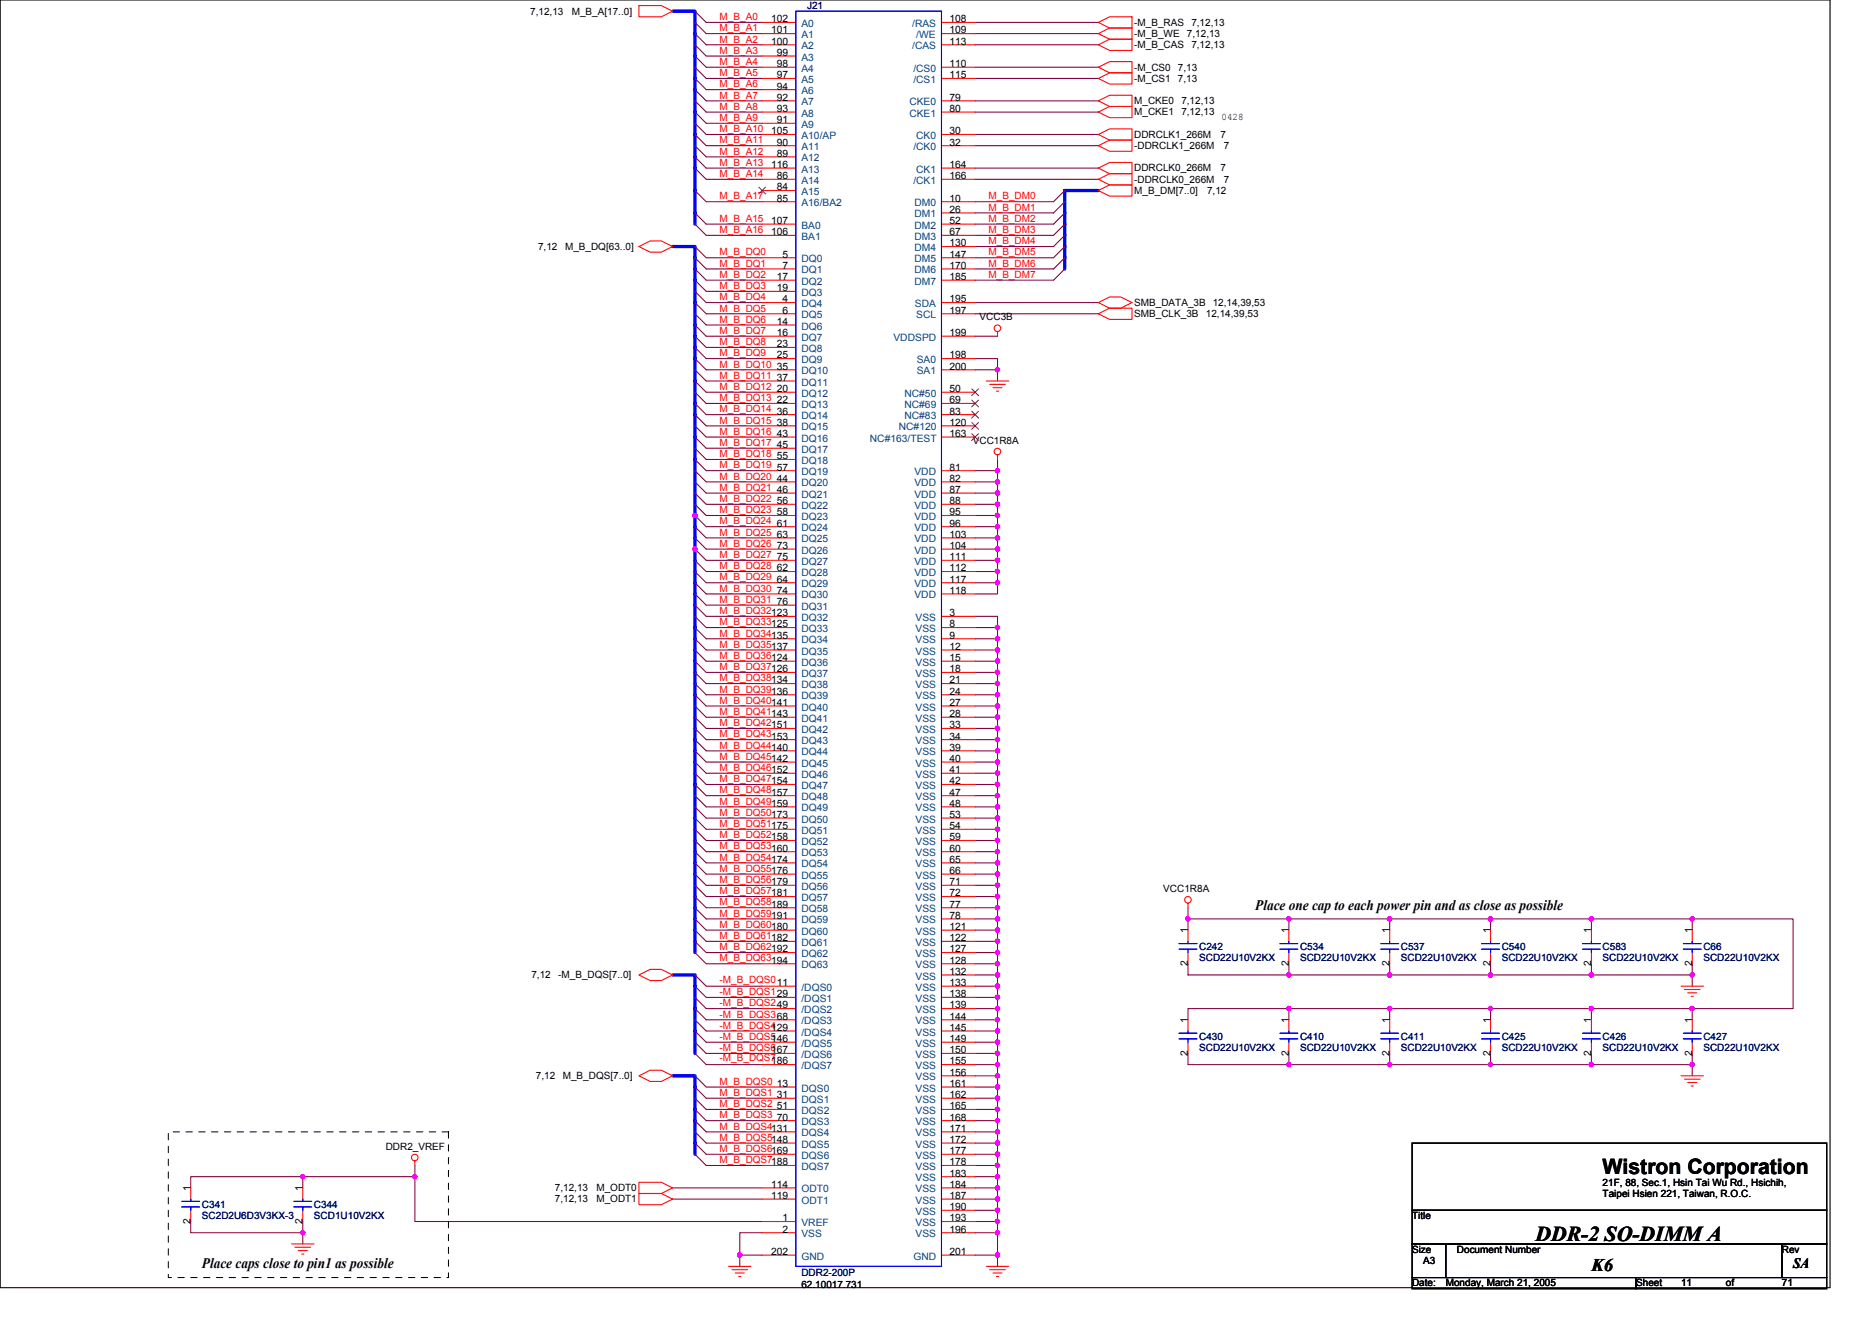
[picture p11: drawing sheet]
<svg xmlns="http://www.w3.org/2000/svg" width="297mm" height="210mm" viewBox="0 0 297 210" stroke-linecap="round" stroke-linejoin="round" font-family="sans-serif">
<path d="M0 0h290.4v204.3h-290.4zM224.1 181.4h65.8v10.6h-65.8zM224.1 192h65.8v5.4h-65.8zM224.1 197.4h5.3v5.3h-5.3zM229.4 197.4h53.3v5.3h-53.3zM282.7 197.4h7.2v5.3h-7.2zM224.1 202.7h35.5v1.8h-35.5zM259.6 202.7h30.3v1.8h-30.3z" fill="none" stroke="#000" stroke-width=".17"/>
<g fill="none" stroke="#800040" stroke-width=".17">
<path d="M110.3 1.8l1.8 1.8h8.8M110.3 3.6l1.8 1.7h8.8M110.3 5.3l1.8 1.8h8.8M110.3 7.1l1.8 1.8h8.8M110.3 8.9l1.8 1.8h8.8M110.3 10.7l1.8 1.7h8.8M110.3 12.4l1.8 1.8h8.8M110.3 14.2l1.8 1.8h8.8M110.3 16l1.8 1.8h8.8M110.3 17.8l1.8 1.8h8.8M110.3 19.6l1.8 1.7h8.8M154.7 3.6h19.6"/>
<path d="M154.7 5.3h19.6M154.7 7.1h19.6M154.7 10.7h19.6M154.7 12.4h19.6M154.7 16h19.6M154.7 17.8h19.6M110.3 21.3l1.8 1.8h8.8M110.3 23.1l1.8 1.8h8.8M110.3 24.9l1.8 1.8h8.8M110.3 26.7l1.8 1.7h8.8M110.3 30.2l1.8 1.8h8.8M110.3 33.8l1.8 1.8h8.8"/>
<path d="M110.3 35.6l1.8 1.7h8.8M110.3 39.1l1.8 1.8h8.8M154.7 21.3h19.6M154.7 23.1h19.6M154.7 26.7h19.6M154.7 28.4h19.6M168.9 30.2l-1.7 1.8h-12.5M168.9 32l-1.7 1.8h-12.5M168.9 33.8l-1.7 1.8h-12.5M168.9 35.6l-1.7 1.7h-12.5M168.9 37.3l-1.7 1.8h-12.5M168.9 39.1l-1.7 1.8h-12.5"/>
<path d="M110.3 53.3l1.8 1.8h8.8M110.3 40.9h.1M110.3 49.8l1.8 1.8h8.8M110.3 58.7l1.8 1.8h8.8M110.3 46.2l1.8 1.8h8.8M110.3 55.1l1.8 1.8h8.8M110.3 51.6l1.8 1.7h8.8M110.3 44.4l1.8 1.8h8.8M110.3 56.9l1.8 1.8h8.8M110.3 48l1.8 1.8h8.8M110.3 42.7l1.8 1.7h8.8M110.3 40.9l1.8 1.8h8.8"/>
<path d="M154.7 56.9h3.6v1.8M154.7 58.7h3.6v1.8M154.7 53.3h3.6M154.7 48h19.6M154.7 49.8h19.6M168.9 40.9l-1.7 1.8h-12.5M168.9 42.7l-1.7 1.7h-12.5M110.3 71.1l1.8 1.8h8.8M110.3 64l1.8 1.8h8.8M110.3 67.6l1.8 1.7h8.8M110.3 62.2l1.8 1.8h8.8M110.3 69.3l1.8 1.8h8.8"/>
<path d="M110.3 78.2l1.8 1.8h8.8M110.3 65.8l1.8 1.8h8.8M110.3 74.7l1.8 1.8h8.8M110.3 72.9l1.8 1.8h8.8M110.3 60.5l1.8 1.7h8.8M110.3 76.5l1.8 1.7h8.8M158.3 72.9v1.8h-3.6M158.3 74.7v1.8h-3.6M158.3 76.5v1.7h-3.6M158.3 78.2v1.8h-3.6M110.3 80l1.8 1.8h8.8M110.3 85.3l1.8 1.8h8.8"/>
<path d="M110.3 83.6l1.8 1.7h8.8M110.3 81.8l1.8 1.8h8.8M110.3 92.5l1.8 1.7h8.8M110.3 97.8l1.8 1.8h8.8M110.3 94.2l1.8 1.8h8.8M110.3 88.9l1.8 1.8h8.8M110.3 99.6l1.8 1.7h8.8M110.3 96l1.8 1.8h8.8M110.3 90.7l1.8 1.8h8.8M110.3 87.1l1.8 1.8h8.8M154.7 97.8h3.6v101.3M154.7 99.6h3.6"/>
<path d="M158.3 92.5v1.7h-3.6M158.3 80v1.8h-3.6M158.3 81.8v1.8h-3.6M158.3 83.6v1.7h-3.6M158.3 85.3v1.8h-3.6M158.3 87.1v1.8h-3.6M158.3 88.9v1.8h-3.6M158.3 90.7v1.8h-3.6M110.3 106.7l1.8 1.8h8.8M110.3 119.1l1.8 1.8h8.8M110.3 101.3l1.8 1.8h8.8M110.3 112l1.8 1.8h8.8"/>
<path d="M110.3 103.1l1.8 1.8h8.8M110.3 115.6l1.8 1.7h8.8M110.3 104.9l1.8 1.8h8.8M110.3 108.5l1.8 1.7h8.8M110.3 117.3l1.8 1.8h8.8M110.3 113.8l1.8 1.8h8.8M110.3 110.2l1.8 1.8h8.8M154.7 103.1h3.6M154.7 119.1h3.6M154.7 108.5h3.6M154.7 112h3.6M154.7 104.9h3.6"/>
<path d="M154.7 106.7h3.6M154.7 113.8h3.6M154.7 115.6h3.6M154.7 101.3h3.6M154.7 117.3h3.6M154.7 110.2h3.6M110.3 133.3l1.8 1.8h8.8M110.3 138.7l1.8 1.8h8.8M110.3 128l1.8 1.8h8.8M110.3 131.6l1.8 1.7h8.8M110.3 124.5l1.8 1.7h8.8M110.3 122.7l1.8 1.8h8.8"/>
<path d="M110.3 136.9l1.8 1.8h8.8M110.3 120.9l1.8 1.8h8.8M110.3 135.1l1.8 1.8h8.8M110.3 129.8l1.8 1.8h8.8M110.3 126.2l1.8 1.8h8.8M154.7 133.3h3.6M154.7 124.5h3.6M154.7 128h3.6M154.7 135.1h3.6M154.7 120.9h3.6M154.7 122.7h3.6M154.7 138.7h3.6"/>
<path d="M154.7 129.8h3.6M154.7 136.9h3.6M154.7 131.6h3.6M154.7 126.2h3.6M110.3 149.4l1.8 1.7h8.8M110.3 151.1l1.8 1.8h8.8M110.3 144l1.8 1.8h8.8M110.3 145.8l1.8 1.8h8.8M110.3 142.2l1.8 1.8h8.8M110.3 147.6l1.8 1.8h8.8M110.3 140.5l1.8 1.7h8.8M110.3 154.7l1.8 1.8h8.8"/>
<path d="M110.3 156.5l1.8 1.7h8.8M110.3 158.2l1.8 1.8h8.8M154.7 145.8h3.6M154.7 154.7h3.6M154.7 147.6h3.6M154.7 152.9h3.6M154.7 144h3.6M154.7 140.5h3.6M154.7 149.4h3.6M154.7 151.1h3.6M154.7 142.2h3.6M154.7 156.5h3.6"/>
<path d="M154.7 158.2h3.6M188.5 144v3.6M188.5 152.9v1.8h80M188.5 145.8h80M204.5 145.8v1.8M204.5 152.9v1.8M220.5 145.8v1.8M220.5 152.9v1.8M236.5 145.8v1.8M236.5 152.9v1.8M252.5 145.8v1.8M252.5 152.9v1.8"/>
<path d="M268.5 145.8h16v14.2h-16M268.5 145.8v1.8M268.5 152.9v3.6M110.3 160l1.8 1.8h8.8M110.3 161.8l1.8 1.8h8.8M110.3 163.6l1.8 1.8h8.8M110.3 165.4l1.8 1.7h8.8M110.3 167.1l1.8 1.8h8.8M110.3 170.7l1.8 1.8h8.8M110.3 172.5l1.8 1.7h8.8M110.3 174.2l1.8 1.8h8.8M110.3 176l1.8 1.8h8.8"/>
<path d="M110.3 177.8l1.8 1.8h8.8M110.3 179.6l1.8 1.8h8.8M154.7 168.9h3.6M154.7 160h3.6M154.7 161.8h3.6M154.7 163.6h3.6M154.7 165.4h3.6M154.7 167.1h3.6M154.7 172.5h3.6M154.7 174.2h3.6M154.7 176h3.6M154.7 177.8h3.6"/>
<path d="M154.7 179.6h3.6M154.7 170.7h3.6M188.5 167.1v1.8h16M204.5 167.1v1.8h16M204.5 160h-16v1.8M204.5 160v1.8M204.5 160h32M220.5 160v1.8M220.5 167.1v1.8M220.5 168.9h48M236.5 160h16v1.8M236.5 160v1.8"/>
<path d="M236.5 167.1v1.8M252.5 160h16M252.5 167.1v1.8M268.5 160v1.8M268.5 167.1v3.6M30.3 193.8v1.8h17.7M48 186.7h-17.7v1.8M48 186.7v1.8M48 193.8v3.6M48 186.7h17.8M65.8 186.7v7.1h55.1M65.8 184.9v1.8"/>
<path d="M106.7 188.5h14.2M106.7 190.2h14.2M110.3 181.4l1.8 1.7h8.8M110.3 183.1l1.8 1.8h8.8M117.4 199.1v1.8M120.9 195.6h-3.5v3.5h3.5M154.7 199.1h3.6v1.8M154.7 195.6h3.6M154.7 186.7h3.6M154.7 181.4h3.6M154.7 183.1h3.6M154.7 184.9h3.6"/>
<path d="M154.7 188.5h3.6M154.7 190.2h3.6M154.7 193.8h3.6M154.7 192h3.6"/>
</g>
<g fill="#f0f" stroke="#f0f" stroke-width=".17">
<circle cx="48" cy="195.6" r=".35"/>
<circle cx="48" cy="186.7" r=".35"/>
<circle cx="65.8" cy="186.7" r=".35"/>
<circle cx="220.5" cy="168.9" r=".35"/>
<circle cx="204.5" cy="168.9" r=".35"/>
<circle cx="236.5" cy="168.9" r=".35"/>
<circle cx="204.5" cy="160" r=".35"/>
<circle cx="220.5" cy="160" r=".35"/>
<circle cx="252.5" cy="145.8" r=".35"/>
<circle cx="220.5" cy="145.8" r=".35"/>
<circle cx="188.5" cy="145.8" r=".35"/>
<circle cx="204.5" cy="145.8" r=".35"/>
<circle cx="220.5" cy="154.7" r=".35"/>
<circle cx="204.5" cy="154.7" r=".35"/>
<circle cx="252.5" cy="154.7" r=".35"/>
<circle cx="236.5" cy="154.7" r=".35"/>
<circle cx="236.5" cy="145.8" r=".35"/>
<circle cx="236.5" cy="160" r=".35"/>
<circle cx="252.5" cy="168.9" r=".35"/>
<circle cx="268.5" cy="168.9" r=".35"/>
<circle cx="268.5" cy="160" r=".35"/>
<circle cx="252.5" cy="160" r=".35"/>
<circle cx="268.5" cy="145.8" r=".35"/>
<circle cx="268.5" cy="154.7" r=".35"/>
<circle cx="110.3" cy="81.8" r=".35"/>
<circle cx="110.3" cy="87.1" r=".35"/>
<circle cx="117.4" cy="199.1" r=".35"/>
<circle cx="158.3" cy="99.6" r=".35"/>
<circle cx="158.3" cy="101.3" r=".35"/>
<circle cx="158.3" cy="103.1" r=".35"/>
<circle cx="158.3" cy="104.9" r=".35"/>
<circle cx="158.3" cy="106.7" r=".35"/>
<circle cx="158.3" cy="108.4" r=".35"/>
<circle cx="158.3" cy="110.2" r=".35"/>
<circle cx="158.3" cy="112" r=".35"/>
<circle cx="158.3" cy="113.8" r=".35"/>
<circle cx="158.3" cy="115.6" r=".35"/>
<circle cx="158.3" cy="117.3" r=".35"/>
<circle cx="158.3" cy="119.1" r=".35"/>
<circle cx="158.3" cy="120.9" r=".35"/>
<circle cx="158.3" cy="122.7" r=".35"/>
<circle cx="158.3" cy="124.4" r=".35"/>
<circle cx="158.3" cy="128" r=".35"/>
<circle cx="158.3" cy="126.2" r=".35"/>
<circle cx="158.3" cy="131.6" r=".35"/>
<circle cx="158.3" cy="129.8" r=".35"/>
<circle cx="158.3" cy="136.9" r=".35"/>
<circle cx="158.3" cy="138.7" r=".35"/>
<circle cx="158.3" cy="135.1" r=".35"/>
<circle cx="158.3" cy="133.3" r=".35"/>
<circle cx="158.3" cy="140.4" r=".35"/>
<circle cx="158.3" cy="142.2" r=".35"/>
<circle cx="158.3" cy="144" r=".35"/>
<circle cx="158.3" cy="145.8" r=".35"/>
<circle cx="158.3" cy="149.3" r=".35"/>
<circle cx="158.3" cy="147.6" r=".35"/>
<circle cx="158.3" cy="152.9" r=".35"/>
<circle cx="158.3" cy="151.1" r=".35"/>
<circle cx="158.3" cy="158.2" r=".35"/>
<circle cx="158.3" cy="160" r=".35"/>
<circle cx="158.3" cy="156.5" r=".35"/>
<circle cx="158.3" cy="154.7" r=".35"/>
<circle cx="158.3" cy="161.8" r=".35"/>
<circle cx="158.3" cy="163.6" r=".35"/>
<circle cx="158.3" cy="165.3" r=".35"/>
<circle cx="158.3" cy="167.1" r=".35"/>
<circle cx="158.3" cy="170.7" r=".35"/>
<circle cx="158.3" cy="168.9" r=".35"/>
<circle cx="158.3" cy="174.2" r=".35"/>
<circle cx="158.3" cy="172.5" r=".35"/>
<circle cx="158.3" cy="179.6" r=".35"/>
<circle cx="158.3" cy="181.3" r=".35"/>
<circle cx="158.3" cy="177.8" r=".35"/>
<circle cx="158.3" cy="176" r=".35"/>
<circle cx="158.3" cy="183.1" r=".35"/>
<circle cx="158.3" cy="186.7" r=".35"/>
<circle cx="158.3" cy="188.5" r=".35"/>
<circle cx="158.3" cy="184.9" r=".35"/>
<circle cx="158.3" cy="190.2" r=".35"/>
<circle cx="158.3" cy="193.8" r=".35"/>
<circle cx="158.3" cy="195.6" r=".35"/>
<circle cx="158.3" cy="192" r=".35"/>
<circle cx="158.3" cy="199.1" r=".35"/>
<circle cx="158.3" cy="58.7" r=".35"/>
<circle cx="158.3" cy="92.4" r=".35"/>
<circle cx="158.3" cy="74.7" r=".35"/>
<circle cx="158.3" cy="76.4" r=".35"/>
<circle cx="158.3" cy="78.2" r=".35"/>
<circle cx="158.3" cy="80" r=".35"/>
<circle cx="158.3" cy="81.8" r=".35"/>
<circle cx="158.3" cy="83.6" r=".35"/>
<circle cx="158.3" cy="85.3" r=".35"/>
<circle cx="158.3" cy="87.1" r=".35"/>
<circle cx="158.3" cy="88.9" r=".35"/>
<circle cx="158.3" cy="90.7" r=".35"/>
</g>
<path d="M106.7 1.8h3.6v33.8M106.7 39.1h3.6v112M174.3 30.2h-5.4v12.5M106.7 154.7h3.6v12.4M106.7 170.7h3.6v12.4" fill="none" stroke="#00f" stroke-width=".53"/>
<g fill="none" stroke="#f00" stroke-width=".17">
<path d="M101.4 .9h3.5l1.8 .9-1.8 .9h-3.5zM120.9 3.6h5.4M120.9 5.3h5.4M120.9 7.1h5.4M120.9 8.9h5.4M120.9 10.7h5.4M120.9 12.4h5.4M120.9 14.2h5.4M120.9 16h5.4M120.9 17.8h5.4M120.9 19.6h5.4M149.4 3.6h5.3"/>
<path d="M149.4 5.3h5.3M149.4 7.1h5.3M149.4 10.7h5.3M149.4 12.4h5.3M149.4 16h5.3M149.4 17.8h5.3M174.3 17.8l1.8-.9h3.5v1.8h-3.5zM174.3 16l1.8-.9h3.5v1.8h-3.5zM174.3 10.7l1.8-.9h3.5v1.8h-3.5zM174.3 12.4l1.8-.8h3.5v1.7h-3.5zM174.3 3.6l1.8-.9h3.5v1.7h-3.5zM174.3 7.1l1.8-.9h3.5v1.8h-3.5z"/>
<path d="M174.3 5.3l1.8-.9h3.5v1.8h-3.5zM101.4 39.1l1.8-.9h1.7l1.8 .9-1.8 .9h-1.7zM120.9 21.3h5.4M120.9 23.1h5.4M120.9 24.9h5.4M120.9 26.7h5.4M120.9 28.4h5.4M120.9 30.2h5.4M120.9 32h5.4M120.9 35.6h5.4M120.9 37.3h5.4M149.4 21.3h5.3"/>
<path d="M149.4 23.1h5.3M149.4 26.7h5.3M149.4 28.4h5.3M149.4 32h5.3M149.4 33.8h5.3M149.4 35.6h5.3M149.4 37.3h5.3M149.4 39.1h5.3M174.3 28.4l1.8-.8h3.5v1.7h-3.5zM174.3 26.7l1.8-.9h3.5v1.8h-3.5zM174.3 23.1l1.8-.9h3.5v1.8h-3.5zM174.3 21.3l1.8-.9h3.5v1.8h-3.5z"/>
<path d="M174.3 30.2l1.8-.9h3.5v1.8h-3.5zM120.9 40.9h5.4M120.9 42.7h5.4M120.9 44.4h5.4M120.9 48h5.4M120.9 49.8h5.4M120.9 53.3h5.4M120.9 56.9h5.4M120.9 58.7h5.4M120.9 46.2h5.4M120.9 51.6h5.4M120.9 55.1h5.4"/>
<path d="M149.4 40.9h5.3M149.4 42.7h5.3M149.4 44.4h5.3M149.4 48h5.3M149.4 49.8h5.3M149.4 53.3h5.3M149.4 56.9h5.3M149.4 58.7h5.3M158.3 52.6v.7M174.3 48l1.8-.9h1.7l1.8 .9-1.8 .9h-1.7zM174.3 49.8l1.8-.9h3.5v1.8h-3.5zM120.9 60.5h5.4"/>
<path d="M120.9 62.2h5.4M120.9 64h5.4M120.9 65.8h5.4M120.9 67.6h5.4M120.9 69.3h5.4M120.9 74.7h5.4M120.9 76.5h5.4M120.9 78.2h5.4M120.9 71.1h5.4M120.9 72.9h5.4M149.4 62.2h5.3M149.4 64h5.3"/>
<path d="M149.4 65.8h5.3M149.4 67.6h5.3M149.4 69.3h5.3M149.4 74.7h5.3M149.4 76.5h5.3M149.4 78.2h5.3M156.5 60.5h3.6M157 61h2.5M157.6 61.5h1.4M158.1 62.1h.4M158.3 72.2v.7M120.9 80h5.4"/>
<path d="M120.9 81.8h5.4M120.9 83.6h5.4M120.9 85.3h5.4M120.9 87.1h5.4M120.9 88.9h5.4M120.9 90.7h5.4M120.9 92.5h5.4M120.9 97.8h5.4M120.9 99.6h5.4M120.9 94.2h5.4M120.9 96h5.4M149.4 80h5.3"/>
<path d="M149.4 81.8h5.3M149.4 83.6h5.3M149.4 85.3h5.3M149.4 87.1h5.3M149.4 88.9h5.3M149.4 90.7h5.3M149.4 92.5h5.3M149.4 97.8h5.3M149.4 99.6h5.3M149.4 94.2h5.3M120.9 101.3h5.4M120.9 103.1h5.4"/>
<path d="M120.9 104.9h5.4M120.9 106.7h5.4M120.9 108.5h5.4M120.9 110.2h5.4M120.9 112h5.4M120.9 113.8h5.4M120.9 115.6h5.4M120.9 117.3h5.4M120.9 119.1h5.4M149.4 101.3h5.3M149.4 103.1h5.3M149.4 104.9h5.3"/>
<path d="M149.4 106.7h5.3M149.4 108.5h5.3M149.4 110.2h5.3M149.4 112h5.3M149.4 113.8h5.3M149.4 115.6h5.3M149.4 117.3h5.3M149.4 119.1h5.3M120.9 120.9h5.4M120.9 122.7h5.4M120.9 124.5h5.4M120.9 126.2h5.4"/>
<path d="M120.9 128h5.4M120.9 129.8h5.4M120.9 131.6h5.4M120.9 133.3h5.4M120.9 135.1h5.4M120.9 136.9h5.4M120.9 138.7h5.4M149.4 120.9h5.3M149.4 122.7h5.3M149.4 124.5h5.3M149.4 126.2h5.3M149.4 128h5.3"/>
<path d="M149.4 129.8h5.3M149.4 131.6h5.3M149.4 133.3h5.3M149.4 135.1h5.3M149.4 136.9h5.3M149.4 138.7h5.3M101.4 154.7l1.8-.9h1.7l1.8 .9-1.8 .9h-1.7zM120.9 156.5h5.4M120.9 140.5h5.4M120.9 142.2h5.4M120.9 144h5.4M120.9 145.8h5.4"/>
<path d="M120.9 147.6h5.4M120.9 149.4h5.4M120.9 151.1h5.4M120.9 152.9h5.4M120.9 158.2h5.4M149.4 156.5h5.3M149.4 140.5h5.3M149.4 142.2h5.3M149.4 144h5.3M149.4 145.8h5.3M149.4 147.6h5.3M149.4 149.4h5.3"/>
<path d="M149.4 151.1h5.3M149.4 152.9h5.3M149.4 154.7h5.3M149.4 158.2h5.3M188.5 143.3v.7M188.5 147.6v1.8M188.5 151.1v1.8M204.5 147.6v1.8M204.5 151.1v1.8M220.5 147.6v1.8M220.5 151.1v1.8M236.5 147.6v1.8"/>
<path d="M236.5 151.1v1.8M252.5 147.6v1.8M252.5 151.1v1.8M266.7 156.5h3.6M267.3 157h2.5M267.8 157.5h1.4M268.3 158.1h.4M268.5 147.6v1.8M268.5 151.1v1.8M101.4 170.7l1.8-.9h1.7l1.8 .9-1.8 .9h-1.7zM120.9 160h5.4M120.9 161.8h5.4"/>
<path d="M120.9 163.6h5.4M120.9 165.4h5.4M120.9 167.1h5.4M120.9 168.9h5.4M120.9 172.5h5.4M120.9 174.2h5.4M120.9 176h5.4M120.9 177.8h5.4M120.9 179.6h5.4M149.4 170.7h5.3M149.4 160h5.3M149.4 161.8h5.3"/>
<path d="M149.4 163.6h5.3M149.4 165.4h5.3M149.4 167.1h5.3M149.4 168.9h5.3M149.4 172.5h5.3M149.4 174.2h5.3M149.4 176h5.3M149.4 177.8h5.3M149.4 179.6h5.3M188.5 161.8v1.8M188.5 165.4v1.7M204.5 161.8v1.8"/>
<path d="M204.5 165.4v1.7M220.5 161.8v1.8M220.5 165.4v1.7M236.5 161.8v1.8M236.5 165.4v1.7M252.5 161.8v1.8M252.5 165.4v1.7M266.7 170.7h3.6M267.3 171.2h2.5M267.8 171.7h1.4M268.3 172.3h.4M268.5 161.8v1.8"/>
<path d="M268.5 165.4v1.7M30.3 188.5v1.7M30.3 192v1.8M46.3 197.4h3.5M46.8 197.9h2.5M47.3 198.4h1.5M47.9 199h.3M48 188.5v1.7M48 192v1.8M65.8 184.2v.7M101.4 189.4h3.5l1.8 .8-1.8 .9h-3.5zM101.4 187.6h3.5l1.8 .9-1.8 .9h-3.5z"/>
<path d="M120.9 181.4h5.4M120.9 183.1h5.4M120.9 184.9h5.4M120.9 188.5h5.4M120.9 190.2h5.4M120.9 193.8h5.4M120.9 195.6h5.4M120.9 199.1h5.4M149.4 181.4h5.3M149.4 183.1h5.3M149.4 184.9h5.3M149.4 186.7h5.3"/>
<path d="M149.4 188.5h5.3M149.4 190.2h5.3M149.4 192h5.3M149.4 193.8h5.3M149.4 195.6h5.3M149.4 199.1h5.3M115.6 200.9h3.6M116.1 201.4h2.5M116.7 202h1.4M117.2 202.5h.4M156.5 200.9h3.6M157 201.4h2.5"/>
<path d="M157.6 202h1.4M158.1 202.5h.4"/>
<circle cx="158.3" cy="52.1" r=".52"/>
<circle cx="158.3" cy="71.6" r=".52"/>
<circle cx="188.5" cy="142.8" r=".52"/>
<circle cx="65.8" cy="183.7" r=".52"/>
</g>
<path d="M26.7 179.6h44.5v23.1h-44.5z" fill="none" stroke="#000" stroke-width=".16" stroke-dasharray="1 1 1 1 1 1 1 1"/>
<path d="M120.4 29.7l1.1 1.1M121.5 29.7l-1.1 1.1M154.2 61.7l1.1 1.1M154.2 63.5l1.1 1.1M154.2 65.3l1.1 1M154.2 67l1.1 1.1M154.2 68.8l1.1 1.1M155.3 61.7l-1.1 1.1M155.3 63.5l-1.1 1.1M155.3 65.3l-1.1 1M155.3 67l-1.1 1.1M155.3 68.8l-1.1 1.1" fill="none" stroke="#804000" stroke-width=".16"/>
<g fill="none" stroke="#00f" stroke-width=".17">
<path d="M126.3 1.8h23.1v199.1h-23.1zM187.1 149.7h2.8M187.1 150.6h2.8M188.5 149.4v.3M188.5 150.6v.5M203.1 149.7h2.8M203.1 150.6h2.8M204.5 149.4v.3M204.5 150.6v.5M219.1 149.7h2.8M219.1 150.6h2.8M220.5 149.4v.3"/>
<path d="M220.5 150.6v.5M235.1 149.7h2.8M235.1 150.6h2.8M236.5 149.4v.3M236.5 150.6v.5M251.1 149.7h2.8M251.1 150.6h2.8M252.5 149.4v.3M252.5 150.6v.5M267.1 149.7h2.8M267.1 150.6h2.8M268.5 149.4v.3"/>
<path d="M268.5 150.6v.5M187.1 163.9h2.8M187.1 164.8h2.8M188.5 163.6v.3M188.5 164.8v.6M203.1 163.9h2.8M203.1 164.8h2.8M204.5 163.6v.3M204.5 164.8v.6M219.1 163.9h2.8M219.1 164.8h2.8M220.5 163.6v.3"/>
<path d="M220.5 164.8v.6M235.1 163.9h2.8M235.1 164.8h2.8M236.5 163.6v.3M236.5 164.8v.6M251.1 163.9h2.8M251.1 164.8h2.8M252.5 163.6v.3M252.5 164.8v.6M267.1 163.9h2.8M267.1 164.8h2.8M268.5 163.6v.3"/>
<path d="M268.5 164.8v.6M28.8 190.6h2.9M28.8 191.5h2.9M30.3 190.2v.4M30.3 191.5v.5M46.6 190.6h2.9M46.6 191.5h2.9M48 190.2v.4M48 191.5v.5"/>
</g>
<g font-size="3.4">
<text x="254.3" y="186.2">Wistron Corporation</text>
<text x="243.6" y="196.8">DDR-2 SO-DIMM A</text>
</g>
<text font-size="2.8" x="252.5" y="201.7">K6</text>
<g font-size="2.3">
<text x="199.2" y="144.3">Place one cap to each power pin and as close as possible</text>
<text x="32" y="201.2">Place caps close to pin1 as possible</text>
<text x="284.5" y="201.2">SA</text>
</g>
<g font-size="1.6">
<text x="84.1" y="2.3">7,12,13</text>
<text x="90.7" y="2.3">M_B_A[17..0]</text>
<text x="122.4" y="3.5">102</text>
<text x="122.4" y="5.3">101</text>
<text x="150.6" y="5.3">109</text>
<text x="150.6" y="3.5">108</text>
<text x="180" y="4.1">-M_B_RAS</text>
<text x="180" y="5.9">-M_B_WE</text>
<text x="188.3" y="5.9">7,12,13</text>
<text x="189" y="4.1">7,12,13</text>
<text x="122.4" y="7.1">100</text>
<text x="123.3" y="8.9">99</text>
<text x="123.3" y="10.6">98</text>
<text x="150.6" y="10.6">110</text>
<text x="150.6" y="7.1">113</text>
<text x="180" y="11.2">-M_CS0</text>
<text x="180" y="7.6">-M_B_CAS</text>
<text x="186.9" y="11.2">7,13</text>
<text x="189" y="7.6">7,12,13</text>
<text x="123.3" y="12.4">97</text>
<text x="123.3" y="14.2">94</text>
<text x="123.3" y="16">92</text>
<text x="123.3" y="17.8">93</text>
<text x="150.6" y="12.4">115</text>
<text x="150.6" y="16">79</text>
<text x="150.6" y="17.8">80</text>
<text x="180" y="16.5">M_CKE0</text>
<text x="180" y="13">-M_CS1</text>
<text x="186.9" y="13">7,13</text>
<text x="187.4" y="16.5">7,12,13</text>
<text x="122.4" y="21.3">105</text>
<text x="123.3" y="19.5">91</text>
<text x="123.3" y="23.1">90</text>
<text x="150.6" y="23.1">32</text>
<text x="150.6" y="21.3">30</text>
<text x="180" y="18.3">M_CKE1</text>
<text x="180" y="23.6">-DDRCLK1_266M</text>
<text x="180" y="21.9">DDRCLK1_266M</text>
<text x="187.4" y="18.3">7,12,13</text>
<text x="193.7" y="21.9">7</text>
<text x="193.8" y="19">0428</text>
<text x="194.2" y="23.6">7</text>
<text x="122.4" y="26.6">116</text>
<text x="123.3" y="24.9">89</text>
<text x="123.3" y="28.4">86</text>
<text x="150.6" y="28.4">166</text>
<text x="150.6" y="26.6">164</text>
<text x="180" y="29">-DDRCLK0_266M</text>
<text x="180" y="27.2">DDRCLK0_266M</text>
<text x="193.7" y="27.2">7</text>
<text x="194.2" y="29">7</text>
<text x="122.4" y="35.5">107</text>
<text x="123.3" y="30.2">84</text>
<text x="123.3" y="32">85</text>
<text x="150.6" y="32">10</text>
<text x="150.6" y="33.8">26</text>
<text x="150.6" y="35.5">52</text>
<text x="180" y="30.8">M_B_DM[7..0]</text>
<text x="191.5" y="30.8">7,12</text>
<text x="85.4" y="39.6">7,12</text>
<text x="89.7" y="39.6">M_B_DQ[63..0]</text>
<text x="122.4" y="37.3">106</text>
<text x="124.1" y="40.9">5</text>
<text x="150.6" y="37.3">67</text>
<text x="150.6" y="39.1">130</text>
<text x="150.6" y="40.9">147</text>
<text x="123.3" y="44.4">17</text>
<text x="123.3" y="46.2">19</text>
<text x="124.1" y="42.7">7</text>
<text x="124.1" y="48">4</text>
<text x="150.6" y="48">195</text>
<text x="150.6" y="42.7">170</text>
<text x="150.6" y="44.4">185</text>
<text x="123.3" y="51.5">14</text>
<text x="123.3" y="53.3">16</text>
<text x="124.1" y="49.8">6</text>
<text x="150.6" y="53.3">199</text>
<text x="150.6" y="49.8">197</text>
<text x="155.4" y="50.8">VCC3B</text>
<text x="180" y="48.5">SMB_DATA_3B 12,14,39,53</text>
<text x="180" y="50.3">SMB_CLK_3B</text>
<text x="191.3" y="50.3">12,14,39,53</text>
<text x="123.3" y="55.1">23</text>
<text x="123.3" y="56.9">25</text>
<text x="123.3" y="58.7">35</text>
<text x="150.6" y="56.9">198</text>
<text x="150.6" y="58.7">200</text>
<text x="123.3" y="60.4">37</text>
<text x="123.3" y="62.2">20</text>
<text x="123.3" y="64">22</text>
<text x="123.3" y="65.8">36</text>
<text x="150.6" y="62.2">50</text>
<text x="150.6" y="64">69</text>
<text x="150.6" y="65.8">83</text>
<text x="123.3" y="67.5">38</text>
<text x="123.3" y="69.3">43</text>
<text x="123.3" y="71.1">45</text>
<text x="150.6" y="67.5">120</text>
<text x="150.6" y="69.3">163</text>
<text x="154.4" y="70.4">VCC1R8A</text>
<text x="123.3" y="72.9">55</text>
<text x="123.3" y="74.7">57</text>
<text x="123.3" y="76.4">44</text>
<text x="150.6" y="74.7">81</text>
<text x="150.6" y="76.4">82</text>
<text x="123.3" y="78.2">46</text>
<text x="123.3" y="80">56</text>
<text x="123.3" y="81.8">58</text>
<text x="123.3" y="83.5">61</text>
<text x="150.6" y="78.2">87</text>
<text x="150.6" y="80">88</text>
<text x="150.6" y="81.8">95</text>
<text x="150.6" y="83.5">96</text>
<text x="123.3" y="85.3">63</text>
<text x="123.3" y="87.1">73</text>
<text x="123.3" y="88.9">75</text>
<text x="150.6" y="85.3">103</text>
<text x="150.6" y="87.1">104</text>
<text x="150.6" y="88.9">111</text>
<text x="123.3" y="90.7">62</text>
<text x="123.3" y="92.4">64</text>
<text x="123.3" y="94.2">74</text>
<text x="123.3" y="96">76</text>
<text x="150.6" y="90.7">112</text>
<text x="150.6" y="92.4">117</text>
<text x="150.6" y="94.2">118</text>
<text x="150.6" y="97.8">3</text>
<text x="150.6" y="99.5">8</text>
<text x="150.6" y="101.3">9</text>
<text x="150.6" y="103.1">12</text>
<text x="150.6" y="104.9">15</text>
<text x="150.6" y="106.7">18</text>
<text x="150.6" y="108.4">21</text>
<text x="150.6" y="110.2">24</text>
<text x="150.6" y="112">27</text>
<text x="150.6" y="113.8">28</text>
<text x="150.6" y="115.5">33</text>
<text x="150.6" y="117.3">34</text>
<text x="150.6" y="119.1">39</text>
<text x="150.6" y="120.9">40</text>
<text x="150.6" y="122.7">41</text>
<text x="150.6" y="124.4">42</text>
<text x="150.6" y="126.2">47</text>
<text x="150.6" y="128">48</text>
<text x="150.6" y="129.8">53</text>
<text x="150.6" y="131.6">54</text>
<text x="150.6" y="133.3">59</text>
<text x="150.6" y="135.1">60</text>
<text x="150.6" y="136.9">65</text>
<text x="150.6" y="138.7">66</text>
<text x="150.6" y="140.4">71</text>
<text x="150.6" y="142.2">72</text>
<text x="150.6" y="144">77</text>
<text x="184.6" y="141.5">VCC1R8A</text>
<text x="150.6" y="145.8">78</text>
<text x="150.6" y="147.6">121</text>
<text x="150.6" y="149.3">122</text>
<text x="188.5" y="148.1" transform="rotate(-90 188.5 148.1)">1</text>
<text x="204.5" y="148.1" transform="rotate(-90 204.5 148.1)">1</text>
<text x="220.5" y="148.1" transform="rotate(-90 220.5 148.1)">1</text>
<text x="236.5" y="148.1" transform="rotate(-90 236.5 148.1)">1</text>
<text x="252.5" y="148.1" transform="rotate(-90 252.5 148.1)">1</text>
<text x="268.5" y="148.1" transform="rotate(-90 268.5 148.1)">1</text>
<text x="84.3" y="155.2">7,12</text>
<text x="88.6" y="155.2">-M_B_DQS[7..0]</text>
<text x="150.6" y="151.1">127</text>
<text x="150.6" y="152.9">128</text>
<text x="150.6" y="154.7">132</text>
<text x="188.5" y="153.3" transform="rotate(-90 188.5 153.3)">2</text>
<text x="204.5" y="153.3" transform="rotate(-90 204.5 153.3)">2</text>
<text x="220.5" y="153.3" transform="rotate(-90 220.5 153.3)">2</text>
<text x="236.5" y="153.3" transform="rotate(-90 236.5 153.3)">2</text>
<text x="252.5" y="153.3" transform="rotate(-90 252.5 153.3)">2</text>
<text x="268.5" y="153.3" transform="rotate(-90 268.5 153.3)">2</text>
<text x="123.3" y="156.4">11</text>
<text x="150.6" y="156.4">133</text>
<text x="150.6" y="158.2">138</text>
<text x="150.6" y="160">139</text>
<text x="150.6" y="161.8">144</text>
<text x="122.4" y="163.6">129</text>
<text x="122.4" y="165.3">146</text>
<text x="122.4" y="167.1">167</text>
<text x="150.6" y="163.6">145</text>
<text x="150.6" y="165.3">149</text>
<text x="150.6" y="167.1">150</text>
<text x="188.5" y="167.5" transform="rotate(-90 188.5 167.5)">2</text>
<text x="188.5" y="162.3" transform="rotate(-90 188.5 162.3)">1</text>
<text x="204.5" y="167.5" transform="rotate(-90 204.5 167.5)">2</text>
<text x="204.5" y="162.3" transform="rotate(-90 204.5 162.3)">1</text>
<text x="220.5" y="167.5" transform="rotate(-90 220.5 167.5)">2</text>
<text x="220.5" y="162.3" transform="rotate(-90 220.5 162.3)">1</text>
<text x="236.5" y="167.5" transform="rotate(-90 236.5 167.5)">2</text>
<text x="236.5" y="162.3" transform="rotate(-90 236.5 162.3)">1</text>
<text x="252.5" y="167.5" transform="rotate(-90 252.5 167.5)">2</text>
<text x="252.5" y="162.3" transform="rotate(-90 252.5 162.3)">1</text>
<text x="268.5" y="167.5" transform="rotate(-90 268.5 167.5)">2</text>
<text x="268.5" y="162.3" transform="rotate(-90 268.5 162.3)">1</text>
<text x="85" y="171.2">7,12</text>
<text x="89.3" y="171.2">M_B_DQS[7..0]</text>
<text x="122.4" y="168.9">186</text>
<text x="123.3" y="172.4">13</text>
<text x="150.6" y="168.9">155</text>
<text x="150.6" y="170.7">156</text>
<text x="150.6" y="172.4">161</text>
<text x="123.3" y="174.2">31</text>
<text x="123.3" y="176">51</text>
<text x="123.3" y="177.8">70</text>
<text x="150.6" y="174.2">162</text>
<text x="150.6" y="176">165</text>
<text x="150.6" y="177.8">168</text>
<text x="150.6" y="179.6">171</text>
<text x="61.2" y="182.4">DDR2_VREF</text>
<text x="150.6" y="181.3">172</text>
<text x="150.6" y="183.1">177</text>
<text x="150.6" y="184.9">178</text>
<text x="30.2" y="189" transform="rotate(-90 30.2 189)">1</text>
<text x="48" y="189" transform="rotate(-90 48 189)">1</text>
<text x="88" y="190.8">7,12,13</text>
<text x="88" y="189">7,12,13</text>
<text x="94.6" y="190.8">M_ODT1</text>
<text x="94.6" y="189">M_ODT0</text>
<text x="122.4" y="188.4">114</text>
<text x="122.4" y="190.2">119</text>
<text x="150.6" y="186.7">183</text>
<text x="150.6" y="188.4">184</text>
<text x="150.6" y="190.2">187</text>
<text x="254.3" y="188.1">21F, 88, Sec.1, Hsin Tai Wu Rd., Hsichih,</text>
<text x="254.3" y="189.9">Taipei Hsien 221, Taiwan, R.O.C.</text>
<text x="30.2" y="194.2" transform="rotate(-90 30.2 194.2)">2</text>
<text x="48" y="194.2" transform="rotate(-90 48 194.2)">2</text>
<text x="124.1" y="193.8">1</text>
<text x="124.1" y="195.6">2</text>
<text x="150.6" y="192">190</text>
<text x="150.6" y="193.8">193</text>
<text x="150.6" y="195.6">196</text>
<text x="224.1" y="193.4">Title</text>
<text x="122.4" y="199.1">202</text>
<text x="150.6" y="199.1">201</text>
<text x="224.1" y="198.8">Size</text>
<text x="225.8" y="200.6">A3</text>
<text x="231.2" y="198.8">Document Number</text>
<text x="282.7" y="198.8">Rev</text>
<text x="127.2" y="204.3">62.10017.731</text>
<text x="224.1" y="204.1">Date:</text>
<text x="229.4" y="204.1">Monday, March 21, 2005</text>
<text x="259.6" y="204.1">Sheet</text>
<text x="266.7" y="204.1">11</text>
<text x="273.9" y="204.1">of</text>
<text x="282.7" y="204.1">71</text>
</g>
<g font-size="1.6" fill="#f00">
<text x="114.2" y="3.2">M_B_A0</text>
<text x="114.2" y="5">M_B_A1</text>
<text x="114.2" y="6.8">M_B_A2</text>
<text x="114.2" y="8.5">M_B_A3</text>
<text x="114.2" y="10.3">M_B_A4</text>
<text x="114.2" y="12.1">M_B_A5</text>
<text x="114.2" y="13.9">M_B_A6</text>
<text x="114.2" y="15.6">M_B_A7</text>
<text x="114.2" y="17.4">M_B_A8</text>
<text x="114.2" y="19.2">M_B_A9</text>
<text x="114.2" y="21">M_B_A10</text>
<text x="114.2" y="22.8">M_B_A11</text>
<text x="114.2" y="24.5">M_B_A12</text>
<text x="114.2" y="26.3">M_B_A13</text>
<text x="114.2" y="28.1">M_B_A14</text>
<text x="114.2" y="31.6">M_B_A17</text>
<text x="114.2" y="35.2">M_B_A15</text>
<text x="156.9" y="31.6">M_B_DM0</text>
<text x="156.9" y="33.4">M_B_DM1</text>
<text x="156.9" y="35.2">M_B_DM2</text>
<text x="114.2" y="37">M_B_A16</text>
<text x="114.2" y="40.5">M_B_DQ0</text>
<text x="156.9" y="37">M_B_DM3</text>
<text x="156.9" y="38.8">M_B_DM4</text>
<text x="156.9" y="40.5">M_B_DM5</text>
<text x="114.2" y="42.3">M_B_DQ1</text>
<text x="114.2" y="44.1">M_B_DQ2</text>
<text x="114.2" y="45.9">M_B_DQ3</text>
<text x="114.2" y="47.6">M_B_DQ4</text>
<text x="156.9" y="42.3">M_B_DM6</text>
<text x="156.9" y="44.1">M_B_DM7</text>
<text x="114.2" y="53">M_B_DQ7</text>
<text x="114.2" y="51.2">M_B_DQ6</text>
<text x="114.2" y="49.4">M_B_DQ5</text>
<text x="114.2" y="56.5">M_B_DQ9</text>
<text x="114.2" y="54.8">M_B_DQ8</text>
<text x="114.2" y="58.3">M_B_DQ10</text>
<text x="114.2" y="61.9">M_B_DQ12</text>
<text x="114.2" y="63.6">M_B_DQ13</text>
<text x="114.2" y="60.1">M_B_DQ11</text>
<text x="114.2" y="65.4">M_B_DQ14</text>
<text x="114.2" y="70.8">M_B_DQ17</text>
<text x="114.2" y="67.2">M_B_DQ15</text>
<text x="114.2" y="69">M_B_DQ16</text>
<text x="114.2" y="74.3">M_B_DQ19</text>
<text x="114.2" y="77.9">M_B_DQ21</text>
<text x="114.2" y="76.1">M_B_DQ20</text>
<text x="114.2" y="72.5">M_B_DQ18</text>
<text x="114.2" y="79.7">M_B_DQ22</text>
<text x="114.2" y="81.4">M_B_DQ23</text>
<text x="114.2" y="83.2">M_B_DQ24</text>
<text x="114.2" y="85">M_B_DQ25</text>
<text x="114.2" y="86.8">M_B_DQ26</text>
<text x="114.2" y="88.5">M_B_DQ27</text>
<text x="114.2" y="90.3">M_B_DQ28</text>
<text x="114.2" y="92.1">M_B_DQ29</text>
<text x="114.2" y="93.9">M_B_DQ30</text>
<text x="114.2" y="95.7">M_B_DQ31</text>
<text x="114.2" y="97.4">M_B_DQ32123</text>
<text x="114.2" y="101">M_B_DQ34135</text>
<text x="114.2" y="99.2">M_B_DQ33125</text>
<text x="114.2" y="102.8">M_B_DQ35137</text>
<text x="114.2" y="104.5">M_B_DQ36124</text>
<text x="114.2" y="106.3">M_B_DQ37126</text>
<text x="114.2" y="108.1">M_B_DQ38134</text>
<text x="114.2" y="111.7">M_B_DQ40141</text>
<text x="114.2" y="113.4">M_B_DQ41143</text>
<text x="114.2" y="109.9">M_B_DQ39136</text>
<text x="114.2" y="118.8">M_B_DQ44140</text>
<text x="114.2" y="115.2">M_B_DQ42151</text>
<text x="114.2" y="117">M_B_DQ43153</text>
<text x="114.2" y="124.1">M_B_DQ47154</text>
<text x="114.2" y="120.5">M_B_DQ45142</text>
<text x="114.2" y="122.3">M_B_DQ46152</text>
<text x="114.2" y="125.9">M_B_DQ48157</text>
<text x="114.2" y="127.7">M_B_DQ49159</text>
<text x="114.2" y="129.4">M_B_DQ50173</text>
<text x="114.2" y="131.2">M_B_DQ51175</text>
<text x="114.2" y="133">M_B_DQ52158</text>
<text x="114.2" y="134.8">M_B_DQ53160</text>
<text x="114.2" y="136.5">M_B_DQ54174</text>
<text x="114.2" y="143.7">M_B_DQ58189</text>
<text x="114.2" y="140.1">M_B_DQ56179</text>
<text x="114.2" y="138.3">M_B_DQ55176</text>
<text x="114.2" y="141.9">M_B_DQ57181</text>
<text x="114.2" y="147.2">M_B_DQ60180</text>
<text x="114.2" y="149">M_B_DQ61182</text>
<text x="114.2" y="145.4">M_B_DQ59191</text>
<text x="114.2" y="152.5">M_B_DQ63194</text>
<text x="114.2" y="150.8">M_B_DQ62192</text>
<text x="114.2" y="155.9">-M_B_DQS0</text>
<text x="114.2" y="157.9">-M_B_DQS129</text>
<text x="114.2" y="159.7">-M_B_DQS249</text>
<text x="114.2" y="161.4">-M_B_DQS368</text>
<text x="114.2" y="163.2">-M_B_DQS4</text>
<text x="114.2" y="165">-M_B_DQS5</text>
<text x="114.2" y="166.8">-M_B_DQS6</text>
<text x="114.2" y="168.4">-M_B_DQS7</text>
<text x="114.2" y="172.1">M_B_DQS0</text>
<text x="114.2" y="173.9">M_B_DQS1</text>
<text x="114.2" y="175.7">M_B_DQS2</text>
<text x="114.2" y="177.4">M_B_DQS3</text>
<text x="114.2" y="179.2">M_B_DQS4131</text>
<text x="114.2" y="181">M_B_DQS5148</text>
<text x="114.2" y="182.8">M_B_DQS6169</text>
<text x="114.2" y="184.6">M_B_DQS7188</text>
</g>
<g font-size="1.6" fill="#004080">
<text x="127.2" y="4.3">A0</text>
<text x="144.7" y="4.3">/RAS</text>
<text x="127.2" y="6.1">A1</text>
<text x="127.2" y="7.8">A2</text>
<text x="127.2" y="9.6">A3</text>
<text x="127.2" y="11.4">A4</text>
<text x="144.7" y="7.8">/CAS</text>
<text x="144.9" y="11.4">/CS0</text>
<text x="145.4" y="6.1">/WE</text>
<text x="127.2" y="13.2">A5</text>
<text x="127.2" y="14.9">A6</text>
<text x="127.2" y="16.7">A7</text>
<text x="144.3" y="16.7">CKE0</text>
<text x="144.9" y="13.2">/CS1</text>
<text x="127.2" y="18.5">A8</text>
<text x="127.2" y="20.3">A9</text>
<text x="127.2" y="22.1">A10/AP</text>
<text x="127.2" y="23.8">A11</text>
<text x="144.3" y="18.5">CKE1</text>
<text x="144.9" y="23.8">/CK0</text>
<text x="145.4" y="22.1">CK0</text>
<text x="127.2" y="25.6">A12</text>
<text x="127.2" y="27.4">A13</text>
<text x="127.2" y="29.2">A14</text>
<text x="144.9" y="29.2">/CK1</text>
<text x="145.4" y="27.4">CK1</text>
<text x="127.2" y="30.9">A15</text>
<text x="127.2" y="32.7">A16/BA2</text>
<text x="145.1" y="32.7">DM0</text>
<text x="145.1" y="34.5">DM1</text>
<text x="127.2" y="36.3">BA0</text>
<text x="127.2" y="38.1">BA1</text>
<text x="127.2" y="41.6">DQ0</text>
<text x="145.1" y="36.3">DM2</text>
<text x="145.1" y="38.1">DM3</text>
<text x="145.1" y="39.8">DM4</text>
<text x="145.1" y="41.6">DM5</text>
<text x="127.2" y="43.4">DQ1</text>
<text x="127.2" y="45.2">DQ2</text>
<text x="127.2" y="46.9">DQ3</text>
<text x="145.1" y="43.4">DM6</text>
<text x="145.1" y="45.2">DM7</text>
<text x="127.2" y="48.7">DQ4</text>
<text x="127.2" y="50.5">DQ5</text>
<text x="127.2" y="52.3">DQ6</text>
<text x="145.2" y="48.7">SDA</text>
<text x="145.4" y="50.5">SCL</text>
<text x="127.2" y="54.1">DQ7</text>
<text x="127.2" y="55.8">DQ8</text>
<text x="127.2" y="57.6">DQ9</text>
<text x="127.2" y="59.4">DQ10</text>
<text x="141.8" y="54.1">VDDSPD</text>
<text x="145.5" y="57.6">SA0</text>
<text x="145.5" y="59.4">SA1</text>
<text x="127.2" y="61.2">DQ11</text>
<text x="127.2" y="62.9">DQ12</text>
<text x="127.2" y="64.7">DQ13</text>
<text x="143.5" y="62.9">NC#50</text>
<text x="143.5" y="64.7">NC#69</text>
<text x="127.2" y="66.5">DQ14</text>
<text x="127.2" y="68.3">DQ15</text>
<text x="127.2" y="70.1">DQ16</text>
<text x="127.2" y="71.8">DQ17</text>
<text x="138" y="70.1">NC#163/TEST</text>
<text x="142.6" y="68.3">NC#120</text>
<text x="143.5" y="66.5">NC#83</text>
<text x="127.2" y="73.6">DQ18</text>
<text x="127.2" y="75.4">DQ19</text>
<text x="127.2" y="77.2">DQ20</text>
<text x="145.1" y="75.4">VDD</text>
<text x="145.1" y="77.2">VDD</text>
<text x="127.2" y="79">DQ21</text>
<text x="127.2" y="80.7">DQ22</text>
<text x="127.2" y="82.5">DQ23</text>
<text x="145.1" y="79">VDD</text>
<text x="145.1" y="80.7">VDD</text>
<text x="145.1" y="82.5">VDD</text>
<text x="127.2" y="84.3">DQ24</text>
<text x="127.2" y="86.1">DQ25</text>
<text x="127.2" y="87.8">DQ26</text>
<text x="127.2" y="89.6">DQ27</text>
<text x="145.1" y="84.3">VDD</text>
<text x="145.1" y="86.1">VDD</text>
<text x="145.1" y="87.8">VDD</text>
<text x="145.1" y="89.6">VDD</text>
<text x="127.2" y="91.4">DQ28</text>
<text x="127.2" y="93.2">DQ29</text>
<text x="127.2" y="95">DQ30</text>
<text x="145.1" y="91.4">VDD</text>
<text x="145.1" y="93.2">VDD</text>
<text x="145.1" y="95">VDD</text>
<text x="127.2" y="96.7">DQ31</text>
<text x="127.2" y="98.5">DQ32</text>
<text x="127.2" y="100.3">DQ33</text>
<text x="145.3" y="98.5">VSS</text>
<text x="145.3" y="100.3">VSS</text>
<text x="127.2" y="102.1">DQ34</text>
<text x="127.2" y="103.8">DQ35</text>
<text x="127.2" y="105.6">DQ36</text>
<text x="127.2" y="107.4">DQ37</text>
<text x="145.3" y="102.1">VSS</text>
<text x="145.3" y="103.8">VSS</text>
<text x="145.3" y="105.6">VSS</text>
<text x="145.3" y="107.4">VSS</text>
<text x="127.2" y="109.2">DQ38</text>
<text x="127.2" y="111">DQ39</text>
<text x="127.2" y="112.7">DQ40</text>
<text x="145.3" y="109.2">VSS</text>
<text x="145.3" y="111">VSS</text>
<text x="145.3" y="112.7">VSS</text>
<text x="127.2" y="114.5">DQ41</text>
<text x="127.2" y="116.3">DQ42</text>
<text x="127.2" y="118.1">DQ43</text>
<text x="127.2" y="119.8">DQ44</text>
<text x="145.3" y="114.5">VSS</text>
<text x="145.3" y="116.3">VSS</text>
<text x="145.3" y="118.1">VSS</text>
<text x="145.3" y="119.8">VSS</text>
<text x="127.2" y="121.6">DQ45</text>
<text x="127.2" y="123.4">DQ46</text>
<text x="127.2" y="125.2">DQ47</text>
<text x="145.3" y="121.6">VSS</text>
<text x="145.3" y="123.4">VSS</text>
<text x="145.3" y="125.2">VSS</text>
<text x="127.2" y="127">DQ48</text>
<text x="127.2" y="128.7">DQ49</text>
<text x="127.2" y="130.5">DQ50</text>
<text x="145.3" y="127">VSS</text>
<text x="145.3" y="128.7">VSS</text>
<text x="145.3" y="130.5">VSS</text>
<text x="127.2" y="132.3">DQ51</text>
<text x="127.2" y="134.1">DQ52</text>
<text x="127.2" y="135.8">DQ53</text>
<text x="127.2" y="137.6">DQ54</text>
<text x="145.3" y="132.3">VSS</text>
<text x="145.3" y="134.1">VSS</text>
<text x="145.3" y="135.8">VSS</text>
<text x="145.3" y="137.6">VSS</text>
<text x="127.2" y="139.4">DQ55</text>
<text x="127.2" y="141.2">DQ56</text>
<text x="127.2" y="143">DQ57</text>
<text x="145.3" y="139.4">VSS</text>
<text x="145.3" y="141.2">VSS</text>
<text x="145.3" y="143">VSS</text>
<text x="127.2" y="144.7">DQ58</text>
<text x="127.2" y="146.5">DQ59</text>
<text x="127.2" y="148.3">DQ60</text>
<text x="145.3" y="144.7">VSS</text>
<text x="145.3" y="146.5">VSS</text>
<text x="145.3" y="148.3">VSS</text>
<text x="127.2" y="150.1">DQ61</text>
<text x="127.2" y="151.8">DQ62</text>
<text x="127.2" y="153.6">DQ63</text>
<text x="145.3" y="150.1">VSS</text>
<text x="145.3" y="151.8">VSS</text>
<text x="145.3" y="153.6">VSS</text>
<text x="145.3" y="155.4">VSS</text>
<text x="127.2" y="157.2">/DQS0</text>
<text x="127.2" y="159">/DQS1</text>
<text x="127.2" y="160.7">/DQS2</text>
<text x="145.3" y="157.2">VSS</text>
<text x="145.3" y="159">VSS</text>
<text x="145.3" y="160.7">VSS</text>
<text x="127.2" y="162.5">/DQS3</text>
<text x="127.2" y="164.3">/DQS4</text>
<text x="127.2" y="166.1">/DQS5</text>
<text x="127.2" y="167.9">/DQS6</text>
<text x="145.3" y="162.5">VSS</text>
<text x="145.3" y="164.3">VSS</text>
<text x="145.3" y="166.1">VSS</text>
<text x="145.3" y="167.9">VSS</text>
<text x="127.2" y="169.6">/DQS7</text>
<text x="127.2" y="173.2">DQS0</text>
<text x="145.3" y="169.6">VSS</text>
<text x="145.3" y="171.4">VSS</text>
<text x="145.3" y="173.2">VSS</text>
<text x="127.2" y="175">DQS1</text>
<text x="127.2" y="176.7">DQS2</text>
<text x="127.2" y="178.5">DQS3</text>
<text x="145.3" y="175">VSS</text>
<text x="145.3" y="176.7">VSS</text>
<text x="145.3" y="178.5">VSS</text>
<text x="127.2" y="180.3">DQS4</text>
<text x="127.2" y="182.1">DQS5</text>
<text x="127.2" y="183.9">DQS6</text>
<text x="127.2" y="185.6">DQS7</text>
<text x="145.3" y="180.3">VSS</text>
<text x="145.3" y="182.1">VSS</text>
<text x="145.3" y="183.9">VSS</text>
<text x="145.3" y="185.6">VSS</text>
<text x="127.2" y="189.2">ODT0</text>
<text x="127.2" y="191">ODT1</text>
<text x="145.3" y="187.4">VSS</text>
<text x="145.3" y="189.2">VSS</text>
<text x="145.3" y="191">VSS</text>
<text x="127.2" y="194.5">VREF</text>
<text x="127.2" y="196.3">VSS</text>
<text x="145.3" y="192.7">VSS</text>
<text x="145.3" y="194.5">VSS</text>
<text x="145.3" y="196.3">VSS</text>
<text x="127.2" y="199.9">GND</text>
<text x="144.9" y="199.9">GND</text>
</g>
<g font-size="1.6" fill="#000080">
<text x="128.1" y="1.4">J21</text>
<text x="190.3" y="150.8">C242</text>
<text x="190.3" y="152.5">SCD22U10V2KX</text>
<text x="206.3" y="150.8">C534</text>
<text x="206.3" y="152.5">SCD22U10V2KX</text>
<text x="222.3" y="150.8">C537</text>
<text x="222.3" y="152.5">SCD22U10V2KX</text>
<text x="238.3" y="150.8">C540</text>
<text x="238.3" y="152.5">SCD22U10V2KX</text>
<text x="254.3" y="150.8">C583</text>
<text x="254.3" y="152.5">SCD22U10V2KX</text>
<text x="270.3" y="150.8">C66</text>
<text x="270.3" y="152.5">SCD22U10V2KX</text>
<text x="190.3" y="165">C430</text>
<text x="190.3" y="166.8">SCD22U10V2KX</text>
<text x="206.3" y="165">C410</text>
<text x="206.3" y="166.8">SCD22U10V2KX</text>
<text x="222.3" y="165">C411</text>
<text x="222.3" y="166.8">SCD22U10V2KX</text>
<text x="238.3" y="165">C425</text>
<text x="238.3" y="166.8">SCD22U10V2KX</text>
<text x="254.3" y="165">C426</text>
<text x="254.3" y="166.8">SCD22U10V2KX</text>
<text x="270.3" y="165">C427</text>
<text x="270.3" y="166.8">SCD22U10V2KX</text>
<text x="32" y="191.7">C341</text>
<text x="49.8" y="191.7">C344</text>
<text x="32" y="193.4">SC2D2U6D3V3KX-3</text>
<text x="49.8" y="193.4">SCD1U10V2KX</text>
<text x="127.2" y="202.5">DDR2-200P</text>
</g>
</svg>
